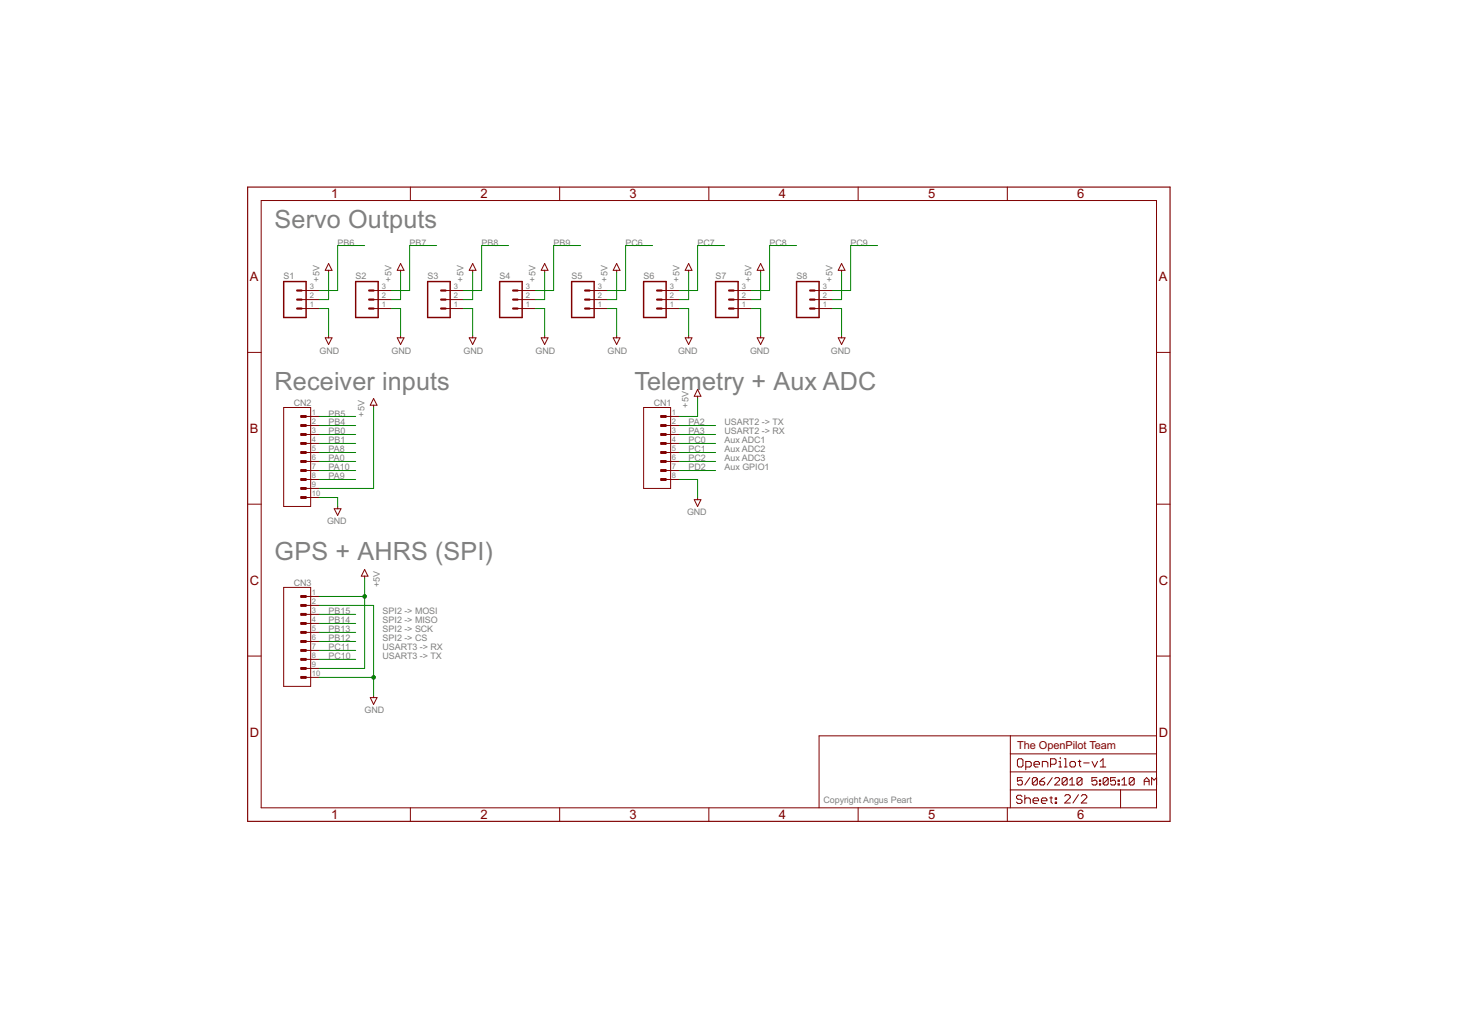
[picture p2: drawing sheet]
<svg xmlns="http://www.w3.org/2000/svg" width="297mm" height="210mm" viewBox="0 0 297 210" stroke-linecap="round" stroke-linejoin="round" font-family="sans-serif">
<g fill="#800000" stroke="#800000" stroke-width=".2">
<path d="M235 160.5v3.6z"/>
<path d="M235 156.8v3.7z"/>
<path d="M235 153.2v3.6z"/>
<path d="M235 149.5v3.7z"/>
<path d="M166.4 149.5v14.6z"/>
<path d="M166.4 149.5h38.9z"/>
<path d="M205.3 149.5h29.7z"/>
<path d="M227.7 160.5v3.6z"/>
<path d="M227.7 160.5h7.3z"/>
<path d="M205.3 160.5h22.4z"/>
<path d="M205.3 160.5v3.6z"/>
<path d="M205.3 156.8v3.7z"/>
<path d="M205.3 156.8h29.7z"/>
<path d="M205.3 153.2v3.6z"/>
<path d="M205.3 153.2h29.7z"/>
<path d="M205.3 149.5v3.7z"/>
<path d="M207 154.2h.6z"/>
<path d="M207 154.2l-.3 .3z"/>
<path d="M206.7 154.5v1.1z"/>
<path d="M206.7 155.6l.3 .3z"/>
<path d="M207 155.9h.6z"/>
<path d="M207.6 155.9l.2-.3z"/>
<path d="M207.8 154.5v1.1z"/>
<path d="M207.6 154.2l.2 .3z"/>
<path d="M208.4 154.7v1.7z"/>
<path d="M208.4 154.7h.8z"/>
<path d="M209.2 154.7l.3 .3z"/>
<path d="M209.5 155v.6z"/>
<path d="M209.2 155.9l.3-.3z"/>
<path d="M208.4 155.9h.8z"/>
<path d="M210.4 155.9h.5z"/>
<path d="M210.1 155.6l.3 .3z"/>
<path d="M210.1 155v.6z"/>
<path d="M210.4 154.7l-.3 .3z"/>
<path d="M210.4 154.7h.5z"/>
<path d="M210.9 154.7l.3 .3z"/>
<path d="M211.2 155v.3z"/>
<path d="M210.1 155.3h1.1z"/>
<path d="M211.8 154.7v1.2z"/>
<path d="M211.8 154.7h.8z"/>
<path d="M212.6 154.7l.3 .3z"/>
<path d="M212.9 155v.9z"/>
<path d="M213.4 154.2v1.7z"/>
<path d="M213.4 154.2h.9z"/>
<path d="M214.3 154.2l.3 .3z"/>
<path d="M214.6 154.5v.5z"/>
<path d="M214.6 155l-.3 .3z"/>
<path d="M213.4 155.3h.9z"/>
<path d="M215.1 154.7h.3z"/>
<path d="M215.4 154.7v1.2z"/>
<path d="M215.1 155.9h.6z"/>
<path d="M215.4 153.9v.3z"/>
<path d="M216.3 154.2h.2z"/>
<path d="M216.5 154.2v1.7z"/>
<path d="M216.3 155.9h.5z"/>
<path d="M217.7 155.9h.5z"/>
<path d="M218.2 155.9l.3-.3z"/>
<path d="M218.5 155v.6z"/>
<path d="M218.2 154.7l.3 .3z"/>
<path d="M217.7 154.7h.5z"/>
<path d="M217.7 154.7l-.3 .3z"/>
<path d="M217.4 155v.6z"/>
<path d="M217.4 155.6l.3 .3z"/>
<path d="M219.4 154.5v1.1z"/>
<path d="M219.4 155.6l.2 .3z"/>
<path d="M219.1 154.7h.5z"/>
<path d="M220.2 155h1.1z"/>
<path d="M221.9 154.7l.5 1.2z"/>
<path d="M223 154.7l-.6 1.2z"/>
<path d="M223.5 154.7l.6-.5z"/>
<path d="M224.1 154.2v1.7z"/>
<path d="M223.5 155.9h1.2z"/>
<path d="M206.7 158h1z"/>
<path d="M206.7 158v.8z"/>
<path d="M206.7 158.8l.5-.3z"/>
<path d="M207.2 158.5h.3z"/>
<path d="M207.5 158.5l.2 .3z"/>
<path d="M207.7 158.8v.5z"/>
<path d="M207.5 159.5l.2-.2z"/>
<path d="M207 159.5h.5z"/>
<path d="M206.7 159.3l.3 .2z"/>
<path d="M209.2 158l-1 1.5z"/>
<path d="M209.7 158.3v1z"/>
<path d="M210 158l-.3 .3z"/>
<path d="M210 158h.5z"/>
<path d="M210.5 158l.3 .3z"/>
<path d="M210.8 158.3v1z"/>
<path d="M210.5 159.5l.3-.2z"/>
<path d="M210 159.5h.5z"/>
<path d="M209.7 159.3l.3 .2z"/>
<path d="M209.7 159.3l1.1-1z"/>
<path d="M211.8 158.3l.5-.3z"/>
<path d="M211.8 158.3l-.6 .5z"/>
<path d="M211.2 158.8v.5z"/>
<path d="M211.2 159.3l.3 .2z"/>
<path d="M211.5 159.5h.5z"/>
<path d="M212 159.5l.3-.2z"/>
<path d="M212.3 159v.3z"/>
<path d="M212 158.8l.3 .2z"/>
<path d="M211.2 158.8h.8z"/>
<path d="M213.8 158l-1 1.5z"/>
<path d="M214.3 159.5h1z"/>
<path d="M215.3 158.5l-1 1z"/>
<path d="M215.3 158.3v.2z"/>
<path d="M215 158l.3 .3z"/>
<path d="M214.5 158h.5z"/>
<path d="M214.5 158l-.2 .3z"/>
<path d="M215.8 158.3v1z"/>
<path d="M215.8 158.3l.2-.3z"/>
<path d="M216 158h.6z"/>
<path d="M216.6 158l.2 .3z"/>
<path d="M216.8 158.3v1z"/>
<path d="M216.6 159.5l.2-.2z"/>
<path d="M216 159.5h.6z"/>
<path d="M215.8 159.3l.2 .2z"/>
<path d="M215.8 159.3l1-1z"/>
<path d="M217.3 158.5l.5-.5z"/>
<path d="M217.8 158v1.5z"/>
<path d="M217.3 159.5h1z"/>
<path d="M218.8 158.3v1z"/>
<path d="M218.8 158.3l.3-.3z"/>
<path d="M219.1 158h.5z"/>
<path d="M219.6 158l.2 .3z"/>
<path d="M219.8 158.3v1z"/>
<path d="M219.6 159.5l.2-.2z"/>
<path d="M219.1 159.5h.5z"/>
<path d="M218.8 159.3l.3 .2z"/>
<path d="M218.8 159.3l1-1z"/>
<path d="M221.8 158h1.1z"/>
<path d="M221.8 158v.8z"/>
<path d="M221.8 158.8l.6-.3z"/>
<path d="M222.4 158.5h.2z"/>
<path d="M222.6 158.5l.3 .3z"/>
<path d="M222.9 158.8v.5z"/>
<path d="M222.6 159.5l.3-.2z"/>
<path d="M222.1 159.5h.5z"/>
<path d="M221.8 159.3l.3 .2z"/>
<path d="M223.4 158.5h.2z"/>
<path d="M223.6 158.5v.3z"/>
<path d="M223.4 158.8h.2z"/>
<path d="M223.4 158.5v.3z"/>
<path d="M223.4 159.3h.2z"/>
<path d="M223.6 159.3v.2z"/>
<path d="M223.4 159.5h.2z"/>
<path d="M223.4 159.3v.2z"/>
<path d="M224.1 158.3v1z"/>
<path d="M224.1 158.3l.3-.3z"/>
<path d="M224.4 158h.5z"/>
<path d="M224.9 158l.2 .3z"/>
<path d="M225.1 158.3v1z"/>
<path d="M224.9 159.5l.2-.2z"/>
<path d="M224.4 159.5h.5z"/>
<path d="M224.1 159.3l.3 .2z"/>
<path d="M224.1 159.3l1-1z"/>
<path d="M225.6 158h1.1z"/>
<path d="M225.6 158v.8z"/>
<path d="M225.6 158.8l.5-.3z"/>
<path d="M226.1 158.5h.3z"/>
<path d="M226.4 158.5l.3 .3z"/>
<path d="M226.7 158.8v.5z"/>
<path d="M226.4 159.5l.3-.2z"/>
<path d="M225.9 159.5h.5z"/>
<path d="M225.6 159.3l.3 .2z"/>
<path d="M227.2 158.5h.2z"/>
<path d="M227.4 158.5v.3z"/>
<path d="M227.2 158.8h.2z"/>
<path d="M227.2 158.5v.3z"/>
<path d="M227.2 159.3h.2z"/>
<path d="M227.4 159.3v.2z"/>
<path d="M227.2 159.5h.2z"/>
<path d="M227.2 159.3v.2z"/>
<path d="M227.9 158.5l.5-.5z"/>
<path d="M228.4 158v1.5z"/>
<path d="M227.9 159.5h1z"/>
<path d="M229.4 158.3v1z"/>
<path d="M229.7 158l-.3 .3z"/>
<path d="M229.7 158h.5z"/>
<path d="M230.2 158l.2 .3z"/>
<path d="M230.4 158.3v1z"/>
<path d="M230.2 159.5l.2-.2z"/>
<path d="M229.7 159.5h.5z"/>
<path d="M229.4 159.3l.3 .2z"/>
<path d="M229.4 159.3l1-1z"/>
<path d="M232.5 158.5v1z"/>
<path d="M233 158l-.5 .5z"/>
<path d="M233 158l.5 .5z"/>
<path d="M233.5 158.5v1z"/>
<path d="M232.5 158.8h1z"/>
<path d="M234 158v1.5z"/>
<path d="M234 158l.5 .5z"/>
<path d="M234.5 158.5l.5-.5z"/>
<path d="M235 158v1.5z"/>
<path d="M216.3 163.2h1.1z"/>
<path d="M216.3 163.2l1.1-1.1z"/>
<path d="M217.4 161.8v.3z"/>
<path d="M217.1 161.5l.3 .3z"/>
<path d="M216.6 161.5h.5z"/>
<path d="M216.6 161.5l-.3 .3z"/>
<path d="M219.1 161.5l-1.1 1.7z"/>
<path d="M219.7 163.2h1.1z"/>
<path d="M219.7 163.2l1.1-1.1z"/>
<path d="M220.8 161.8v.3z"/>
<path d="M220.5 161.5l.3 .3z"/>
<path d="M220 161.5h.5z"/>
<path d="M220 161.5l-.3 .3z"/>
<path d="M207.4 161.6l.2 .3z"/>
<path d="M206.8 161.6h.6z"/>
<path d="M206.5 161.9l.3-.3z"/>
<path d="M206.5 161.9v.2z"/>
<path d="M206.5 162.1l.3 .3z"/>
<path d="M206.8 162.4h.6z"/>
<path d="M207.4 162.4l.2 .3z"/>
<path d="M207.6 162.7v.3z"/>
<path d="M207.6 163l-.2 .3z"/>
<path d="M206.8 163.3h.6z"/>
<path d="M206.5 163l.3 .3z"/>
<path d="M208.2 161.6v1.7z"/>
<path d="M208.2 162.4l.3-.3z"/>
<path d="M208.5 162.1h.6z"/>
<path d="M209.1 162.1l.2 .3z"/>
<path d="M209.3 162.4v.9z"/>
<path d="M210.2 163.3h.5z"/>
<path d="M209.9 163l.3 .3z"/>
<path d="M209.9 162.4v.6z"/>
<path d="M209.9 162.4l.3-.3z"/>
<path d="M210.2 162.1h.5z"/>
<path d="M210.7 162.1l.3 .3z"/>
<path d="M211 162.4v.3z"/>
<path d="M209.9 162.7h1.1z"/>
<path d="M211.9 163.3h.5z"/>
<path d="M211.6 163l.3 .3z"/>
<path d="M211.6 162.4v.6z"/>
<path d="M211.6 162.4l.3-.3z"/>
<path d="M211.9 162.1h.5z"/>
<path d="M212.4 162.1l.3 .3z"/>
<path d="M212.7 162.4v.3z"/>
<path d="M211.6 162.7h1.1z"/>
<path d="M213.6 161.9v1.1z"/>
<path d="M213.6 163l.2 .3z"/>
<path d="M213.3 162.1h.5z"/>
<path d="M214.4 162.1h.3z"/>
<path d="M214.7 162.1v.3z"/>
<path d="M214.4 162.4h.3z"/>
<path d="M214.4 162.1v.3z"/>
<path d="M214.4 163h.3z"/>
<path d="M214.7 163v.3z"/>
<path d="M214.4 163.3h.3z"/>
<path d="M214.4 163v.3z"/>
<path d="M53.1 40.7v123.4z"/>
<path d="M50.3 71.6h2.8z"/>
<path d="M50.3 102.4h2.8z"/>
<path d="M50.3 133.3h2.8z"/>
<path d="M53.1 164.1h181.9z"/>
<path d="M83.4 164.1v2.8z"/>
<path d="M113.7 164.1v2.8z"/>
<path d="M144 164.1v2.8z"/>
<path d="M174.3 164.1v2.8z"/>
<path d="M204.7 164.1v2.8z"/>
<path d="M235 40.7v123.4z"/>
<path d="M235 71.6h2.7z"/>
<path d="M235 102.4h2.7z"/>
<path d="M235 133.3h2.7z"/>
<path d="M53.1 40.7h181.9z"/>
<path d="M83.4 38v2.7z"/>
<path d="M113.7 38v2.7z"/>
<path d="M144 38v2.7z"/>
<path d="M174.3 38v2.7z"/>
<path d="M204.7 38v2.7z"/>
<path d="M61.3 62.7h3.6z"/>
<path d="M61.3 60.9h3.6z"/>
<path d="M61.3 59h3.6z"/>
<path d="M75.9 62.7h3.7z"/>
<path d="M75.9 60.9h3.7z"/>
<path d="M75.9 59h3.7z"/>
<path d="M90.5 62.7h3.7z"/>
<path d="M90.5 60.9h3.7z"/>
<path d="M90.5 59h3.7z"/>
<path d="M105.2 62.7h3.6z"/>
<path d="M105.2 60.9h3.6z"/>
<path d="M105.2 59h3.6z"/>
<path d="M119.8 62.7h3.6z"/>
<path d="M119.8 60.9h3.6z"/>
<path d="M119.8 59h3.6z"/>
<path d="M66.1 68.6l.7 1.4z"/>
<path d="M67.5 68.6l-.7 1.4z"/>
<path d="M66.8 68.6h.7z"/>
<path d="M66.1 68.6h.7z"/>
<path d="M66.8 68.2v.4z"/>
<path d="M80.7 68.6l.7 1.4z"/>
<path d="M82.1 68.6l-.7 1.4z"/>
<path d="M81.4 68.6h.7z"/>
<path d="M80.7 68.6h.7z"/>
<path d="M81.4 68.2v.4z"/>
<path d="M95.3 68.6l.7 1.4z"/>
<path d="M96.7 68.6l-.7 1.4z"/>
<path d="M96 68.6h.7z"/>
<path d="M95.3 68.6h.7z"/>
<path d="M96 68.2v.4z"/>
<path d="M110 68.6l.7 1.4z"/>
<path d="M111.3 68.6l-.6 1.4z"/>
<path d="M110.7 68.6h.6z"/>
<path d="M110 68.6h.7z"/>
<path d="M110.7 68.2v.4z"/>
<path d="M124.6 68.6l.7 1.4z"/>
<path d="M126 68.6l-.7 1.4z"/>
<path d="M125.3 68.6h.7z"/>
<path d="M124.6 68.6h.7z"/>
<path d="M125.3 68.2v.4z"/>
<path d="M66.8 53.6l.7 1.3z"/>
<path d="M66.8 53.6l-.7 1.3z"/>
<path d="M66.1 54.9h.7z"/>
<path d="M66.8 54.9h.7z"/>
<path d="M66.8 54.9v.5z"/>
<path d="M81.4 53.6l.7 1.3z"/>
<path d="M81.4 53.6l-.7 1.3z"/>
<path d="M80.7 54.9h.7z"/>
<path d="M81.4 54.9h.7z"/>
<path d="M81.4 54.9v.5z"/>
<path d="M96 53.6l.7 1.3z"/>
<path d="M96 53.6l-.7 1.3z"/>
<path d="M95.3 54.9h.7z"/>
<path d="M96 54.9h.7z"/>
<path d="M96 54.9v.5z"/>
<path d="M110.7 53.6l.6 1.3z"/>
<path d="M110.7 53.6l-.7 1.3z"/>
<path d="M110 54.9h.7z"/>
<path d="M110.7 54.9h.6z"/>
<path d="M110.7 54.9v.5z"/>
<path d="M125.3 53.6l.7 1.3z"/>
<path d="M125.3 53.6l-.7 1.3z"/>
<path d="M124.6 54.9h.7z"/>
<path d="M125.3 54.9h.7z"/>
<path d="M125.3 54.9v.5z"/>
<path d="M134.4 62.7h3.7z"/>
<path d="M134.4 60.9h3.7z"/>
<path d="M134.4 59h3.7z"/>
<path d="M140.6 68.6l-.7 1.4z"/>
<path d="M139.2 68.6l.7 1.4z"/>
<path d="M139.2 68.6h.7z"/>
<path d="M139.9 68.6h.7z"/>
<path d="M139.9 68.2v.4z"/>
<path d="M139.9 53.6l.7 1.3z"/>
<path d="M139.9 53.6l-.7 1.3z"/>
<path d="M139.2 54.9h.7z"/>
<path d="M139.9 54.9h.7z"/>
<path d="M139.9 54.9v.5z"/>
<path d="M149.1 62.7h3.6z"/>
<path d="M149.1 60.9h3.6z"/>
<path d="M149.1 59h3.6z"/>
<path d="M165.5 62.7h3.7z"/>
<path d="M165.5 60.9h3.7z"/>
<path d="M165.5 59h3.7z"/>
<path d="M154.5 53.6l.7 1.3z"/>
<path d="M154.5 53.6l-.7 1.3z"/>
<path d="M153.8 54.9h.7z"/>
<path d="M154.5 54.9h.7z"/>
<path d="M154.5 54.9v.5z"/>
<path d="M155.2 68.6l-.7 1.4z"/>
<path d="M153.8 68.6l.7 1.4z"/>
<path d="M153.8 68.6h.7z"/>
<path d="M154.5 68.6h.7z"/>
<path d="M154.5 68.2v.4z"/>
<path d="M171 53.6l.7 1.3z"/>
<path d="M171 53.6l-.7 1.3z"/>
<path d="M170.3 54.9h.7z"/>
<path d="M171 54.9h.7z"/>
<path d="M171 54.9v.5z"/>
<path d="M171.7 68.6l-.7 1.4z"/>
<path d="M170.3 68.6l.7 1.4z"/>
<path d="M170.3 68.6h.7z"/>
<path d="M171 68.6h.7z"/>
<path d="M171 68.2v.4z"/>
<path d="M141.7 79.1l.7 1.4z"/>
<path d="M141.7 79.1l-.6 1.4z"/>
<path d="M141.1 80.5h.6z"/>
<path d="M141.7 80.5h.7z"/>
<path d="M141.7 80.5v.5z"/>
<path d="M142.4 101.5l-.7 1.4z"/>
<path d="M141.1 101.5l.6 1.4z"/>
<path d="M141.1 101.5h.6z"/>
<path d="M141.7 101.5h.7z"/>
<path d="M141.7 101.1v.4z"/>
<path d="M69.3 103.4l-.7 1.3z"/>
<path d="M67.9 103.4l.7 1.3z"/>
<path d="M67.9 103.4h.7z"/>
<path d="M68.6 103.4h.7z"/>
<path d="M68.6 102.9v.5z"/>
<path d="M74.1 115.7l-.7 1.4z"/>
<path d="M74.1 115.7l.7 1.4z"/>
<path d="M74.1 117.1h.7z"/>
<path d="M73.4 117.1h.7z"/>
<path d="M74.1 117.1v.4z"/>
<path d="M57.6 82.8h5.5z"/>
<path d="M57.6 82.8v20.1z"/>
<path d="M57.6 102.9h5.5z"/>
<path d="M63.1 101.1v1.8z"/>
<path d="M63.1 99.3v1.8z"/>
<path d="M63.1 97.4v1.9z"/>
<path d="M63.1 95.6v1.8z"/>
<path d="M63.1 93.8v1.8z"/>
<path d="M63.1 91.9v1.9z"/>
<path d="M63.1 90.1v1.8z"/>
<path d="M63.1 88.3v1.8z"/>
<path d="M63.1 86.5v1.8z"/>
<path d="M63.1 84.6v1.9z"/>
<path d="M63.1 82.8v1.8z"/>
<path d="M62.2 84.6h.9z"/>
<path d="M62.2 86.5h.9z"/>
<path d="M62.2 88.3h.9z"/>
<path d="M62.2 90.1h.9z"/>
<path d="M62.2 91.9h.9z"/>
<path d="M62.2 93.8h.9z"/>
<path d="M62.2 95.6h.9z"/>
<path d="M62.2 97.4h.9z"/>
<path d="M63.1 84.6h1.8z"/>
<path d="M63.1 86.5h1.8z"/>
<path d="M63.1 88.3h1.8z"/>
<path d="M63.1 90.1h1.8z"/>
<path d="M63.1 91.9h1.8z"/>
<path d="M63.1 93.8h1.8z"/>
<path d="M63.1 95.6h1.8z"/>
<path d="M63.1 97.4h1.8z"/>
<path d="M63.1 99.3h1.8z"/>
<path d="M63.1 101.1h1.8z"/>
<path d="M62.2 99.3h.9z"/>
<path d="M62.2 101.1h.9z"/>
<path d="M75.2 141.8l.7 1.3z"/>
<path d="M76.6 141.8l-.7 1.3z"/>
<path d="M75.9 141.8h.7z"/>
<path d="M75.2 141.8h.7z"/>
<path d="M75.9 141.3v.5z"/>
<path d="M75.9 81l.7 1.3z"/>
<path d="M75.9 81l-.7 1.3z"/>
<path d="M75.2 82.3h.7z"/>
<path d="M75.9 82.3h.7z"/>
<path d="M75.9 82.3v.5z"/>
<path d="M57.6 119.4h5.5z"/>
<path d="M57.6 119.4v20.1z"/>
<path d="M57.6 139.5h5.5z"/>
<path d="M63.1 137.6v1.9z"/>
<path d="M63.1 135.8v1.8z"/>
<path d="M63.1 134v1.8z"/>
<path d="M63.1 132.2v1.8z"/>
<path d="M63.1 130.3v1.9z"/>
<path d="M63.1 128.5v1.8z"/>
<path d="M63.1 126.7v1.8z"/>
<path d="M63.1 124.8v1.9z"/>
<path d="M63.1 123v1.8z"/>
<path d="M63.1 121.2v1.8z"/>
<path d="M63.1 119.4v1.8z"/>
<path d="M62.2 121.2h.9z"/>
<path d="M62.2 123h.9z"/>
<path d="M62.2 124.8h.9z"/>
<path d="M62.2 126.7h.9z"/>
<path d="M62.2 128.5h.9z"/>
<path d="M62.2 130.3h.9z"/>
<path d="M62.2 132.2h.9z"/>
<path d="M62.2 134h.9z"/>
<path d="M63.1 121.2h1.8z"/>
<path d="M63.1 123h1.8z"/>
<path d="M63.1 124.8h1.8z"/>
<path d="M63.1 126.7h1.8z"/>
<path d="M63.1 128.5h1.8z"/>
<path d="M63.1 130.3h1.8z"/>
<path d="M63.1 132.2h1.8z"/>
<path d="M63.1 134h1.8z"/>
<path d="M63.1 135.8h1.8z"/>
<path d="M63.1 137.6h1.8z"/>
<path d="M62.2 135.8h.9z"/>
<path d="M62.2 137.6h.9z"/>
<path d="M130.8 82.8h5.4z"/>
<path d="M130.8 82.8v16.5z"/>
<path d="M130.8 99.3h5.4z"/>
<path d="M136.2 97.4v1.9z"/>
<path d="M136.2 95.6v1.8z"/>
<path d="M136.2 93.8v1.8z"/>
<path d="M136.2 91.9v1.9z"/>
<path d="M136.2 90.1v1.8z"/>
<path d="M136.2 88.3v1.8z"/>
<path d="M136.2 86.5v1.8z"/>
<path d="M136.2 84.6v1.9z"/>
<path d="M136.2 82.8v1.8z"/>
<path d="M135.3 84.6h.9z"/>
<path d="M135.3 86.5h.9z"/>
<path d="M135.3 88.3h.9z"/>
<path d="M135.3 90.1h.9z"/>
<path d="M135.3 91.9h.9z"/>
<path d="M135.3 93.8h.9z"/>
<path d="M135.3 95.6h.9z"/>
<path d="M135.3 97.4h.9z"/>
<path d="M136.2 84.6h1.9z"/>
<path d="M136.2 86.5h1.9z"/>
<path d="M136.2 88.3h1.9z"/>
<path d="M136.2 90.1h1.9z"/>
<path d="M136.2 91.9h1.9z"/>
<path d="M136.2 93.8h1.9z"/>
<path d="M136.2 95.6h1.9z"/>
<path d="M136.2 97.4h1.9z"/>
</g>
<g fill="#800000" stroke="#800000" stroke-width=".23">
<path d="M50.3 38v128.9z"/>
<path d="M50.3 166.9h187.4z"/>
<path d="M237.7 38v128.9z"/>
<path d="M50.3 38h187.4z"/>
</g>
<g fill="#800000" stroke="#800000" stroke-width=".3">
<path d="M57.6 64.5h4.6z"/>
<path d="M57.6 57.2v7.3z"/>
<path d="M62.2 57.2v7.3z"/>
<path d="M57.6 57.2h4.6z"/>
<path d="M72.3 64.5h4.5z"/>
<path d="M72.3 57.2v7.3z"/>
<path d="M76.8 57.2v7.3z"/>
<path d="M72.3 57.2h4.5z"/>
<path d="M86.9 64.5h4.6z"/>
<path d="M86.9 57.2v7.3z"/>
<path d="M91.5 57.2v7.3z"/>
<path d="M86.9 57.2h4.6z"/>
<path d="M101.5 64.5h4.6z"/>
<path d="M101.5 57.2v7.3z"/>
<path d="M106.1 57.2v7.3z"/>
<path d="M101.5 57.2h4.6z"/>
<path d="M116.1 64.5h4.6z"/>
<path d="M116.1 57.2v7.3z"/>
<path d="M120.7 57.2v7.3z"/>
<path d="M116.1 57.2h4.6z"/>
<path d="M130.8 64.5h4.5z"/>
<path d="M130.8 57.2v7.3z"/>
<path d="M135.3 57.2v7.3z"/>
<path d="M130.8 57.2h4.5z"/>
<path d="M145.4 64.5h4.6z"/>
<path d="M145.4 57.2v7.3z"/>
<path d="M150 57.2v7.3z"/>
<path d="M145.4 57.2h4.6z"/>
<path d="M161.8 64.5h4.6z"/>
<path d="M161.8 57.2v7.3z"/>
<path d="M166.4 57.2v7.3z"/>
<path d="M161.8 57.2h4.6z"/>
</g>
<g fill="#800000" stroke="#800000" stroke-width=".44">
<path d="M60.4 59h.9z"/>
<path d="M60.4 60.9h.9z"/>
<path d="M60.4 62.7h.9z"/>
<path d="M75 59h.9z"/>
<path d="M75 60.9h.9z"/>
<path d="M75 62.7h.9z"/>
<path d="M89.6 59h.9z"/>
<path d="M89.6 60.9h.9z"/>
<path d="M89.6 62.7h.9z"/>
<path d="M104.2 59h1z"/>
<path d="M104.2 60.9h1z"/>
<path d="M104.2 62.7h1z"/>
<path d="M118.9 59h.9z"/>
<path d="M118.9 60.9h.9z"/>
<path d="M118.9 62.7h.9z"/>
<path d="M133.5 59h.9z"/>
<path d="M133.5 60.9h.9z"/>
<path d="M133.5 62.7h.9z"/>
<path d="M148.1 59h1z"/>
<path d="M148.1 60.9h1z"/>
<path d="M148.1 62.7h1z"/>
<path d="M164.6 59h.9z"/>
<path d="M164.6 60.9h.9z"/>
<path d="M164.6 62.7h.9z"/>
</g>
<g fill="#800000" stroke="#800000" stroke-width=".2">
<path d="M61.1 84.4h1.1v.4h-1.1z"/>
<path d="M61.1 86.3h1.1v.4h-1.1z"/>
<path d="M61.1 88.1h1.1v.4h-1.1z"/>
<path d="M61.1 89.9h1.1v.4h-1.1z"/>
<path d="M61.1 91.8h1.1v.3h-1.1z"/>
<path d="M61.1 93.6h1.1v.4h-1.1z"/>
<path d="M61.1 95.4h1.1v.4h-1.1z"/>
<path d="M61.1 97.2h1.1v.4h-1.1z"/>
<path d="M61.1 99.1h1.1v.3h-1.1z"/>
<path d="M61.1 100.9h1.1v.4h-1.1z"/>
<path d="M61.1 121h1.1v.4h-1.1z"/>
<path d="M61.1 122.8h1.1v.4h-1.1z"/>
<path d="M61.1 124.7h1.1v.3h-1.1z"/>
<path d="M61.1 126.5h1.1v.4h-1.1z"/>
<path d="M61.1 128.3h1.1v.4h-1.1z"/>
<path d="M61.1 130.2h1.1v.3h-1.1z"/>
<path d="M61.1 132h1.1v.4h-1.1z"/>
<path d="M61.1 133.8h1.1v.4h-1.1z"/>
<path d="M61.1 135.6h1.1v.4h-1.1z"/>
<path d="M61.1 137.5h1.1v.3h-1.1z"/>
<path d="M134.2 84.4h1.1v.4h-1.1z"/>
<path d="M134.2 86.3h1.1v.4h-1.1z"/>
<path d="M134.2 88.1h1.1v.4h-1.1z"/>
<path d="M134.2 89.9h1.1v.4h-1.1z"/>
<path d="M134.2 91.8h1.1v.3h-1.1z"/>
<path d="M134.2 93.6h1.1v.4h-1.1z"/>
<path d="M134.2 95.4h1.1v.4h-1.1z"/>
<path d="M134.2 97.2h1.1v.4h-1.1z"/>
</g>
<g fill="#008000" stroke="#008000" stroke-width=".2">
<path d="M64.9 62.7h1.9z"/>
<path d="M66.8 62.7v5.5z"/>
<path d="M79.6 62.7h1.8z"/>
<path d="M81.4 62.7v5.5z"/>
<path d="M94.2 62.7h1.8z"/>
<path d="M96 62.7v5.5z"/>
<path d="M108.8 62.7h1.9z"/>
<path d="M110.7 62.7v5.5z"/>
<path d="M123.4 62.7h1.9z"/>
<path d="M125.3 62.7v5.5z"/>
<path d="M138.1 62.7h1.8z"/>
<path d="M139.9 62.7v5.5z"/>
<path d="M152.7 62.7h1.8z"/>
<path d="M154.5 62.7v5.5z"/>
<path d="M169.2 62.7h1.8z"/>
<path d="M171 62.7v5.5z"/>
<path d="M68.6 101.1v1.8z"/>
<path d="M64.9 101.1h3.7z"/>
<path d="M141.7 97.4v3.7z"/>
<path d="M138.1 97.4h3.6z"/>
<path d="M75.9 137.6v3.7z"/>
<path d="M64.9 137.6h11z"/>
<path d="M64.9 123h11z"/>
<path d="M75.9 123v14.6z"/>
<path d="M64.9 60.9h1.9z"/>
<path d="M66.8 55.4v5.5z"/>
<path d="M79.6 60.9h1.8z"/>
<path d="M81.4 55.4v5.5z"/>
<path d="M94.2 60.9h1.8z"/>
<path d="M96 55.4v5.5z"/>
<path d="M108.8 60.9h1.9z"/>
<path d="M110.7 55.4v5.5z"/>
<path d="M125.3 55.4v5.5z"/>
<path d="M123.4 60.9h1.9z"/>
<path d="M138.1 60.9h1.8z"/>
<path d="M139.9 55.4v5.5z"/>
<path d="M152.7 60.9h1.8z"/>
<path d="M154.5 55.4v5.5z"/>
<path d="M169.2 60.9h1.8z"/>
<path d="M171 55.4v5.5z"/>
<path d="M138.1 84.6h3.6z"/>
<path d="M141.7 81v3.6z"/>
<path d="M64.9 121.2h9.2z"/>
<path d="M74.1 117.5v3.7z"/>
<path d="M64.9 135.8h9.2z"/>
<path d="M74.1 121.2v14.6z"/>
<path d="M64.9 99.3h11z"/>
<path d="M75.9 82.8v16.5z"/>
<path d="M68.6 49.9h5.5z"/>
<path d="M68.6 49.9v9.1z"/>
<path d="M64.9 59h3.7z"/>
<path d="M83.2 49.9h5.5z"/>
<path d="M83.2 49.9v9.1z"/>
<path d="M79.6 59h3.6z"/>
<path d="M97.9 49.9h5.4z"/>
<path d="M97.9 49.9v9.1z"/>
<path d="M94.2 59h3.7z"/>
<path d="M108.8 59h3.7z"/>
<path d="M112.5 49.9h5.5z"/>
<path d="M112.5 49.9v9.1z"/>
<path d="M127.1 49.9h5.5z"/>
<path d="M127.1 49.9v9.1z"/>
<path d="M123.4 59h3.7z"/>
<path d="M138.1 59h3.6z"/>
<path d="M141.7 49.9v9.1z"/>
<path d="M141.7 49.9h5.5z"/>
<path d="M152.7 59h3.7z"/>
<path d="M156.4 49.9v9.1z"/>
<path d="M156.4 49.9h5.4z"/>
<path d="M169.2 59h3.6z"/>
<path d="M172.8 49.9v9.1z"/>
<path d="M172.8 49.9h5.5z"/>
<path d="M64.9 97.4h7.4z"/>
<path d="M64.9 95.6h7.4z"/>
<path d="M64.9 91.9h7.4z"/>
<path d="M64.9 93.8h7.4z"/>
<path d="M64.9 90.1h7.4z"/>
<path d="M64.9 134h7.4z"/>
<path d="M64.9 132.2h7.4z"/>
<path d="M64.9 130.3h7.4z"/>
<path d="M64.9 128.5h7.4z"/>
<path d="M64.9 126.7h7.4z"/>
<path d="M138.1 86.5h7.3z"/>
<path d="M138.1 88.3h7.3z"/>
<path d="M138.1 90.1h7.3z"/>
<path d="M138.1 91.9h7.3z"/>
<path d="M138.1 93.8h7.3z"/>
<path d="M64.9 124.8h7.4z"/>
<path d="M64.9 84.6h7.4z"/>
<path d="M64.9 86.5h7.4z"/>
<path d="M64.9 88.3h7.4z"/>
<path d="M138.1 95.6h7.3z"/>
<circle cx="75.9" cy="137.6" r=".36"/>
<circle cx="74.1" cy="121.2" r=".36"/>
</g>
<g font-size="5.7" fill="#808080">
<text x="55.8" y="46.2">Servo Outputs</text>
<text x="55.8" y="79.1">Receiver inputs</text>
<text x="128.9" y="79.1">Telemetry + Aux ADC</text>
<text x="55.8" y="113.9">GPS + AHRS (SPI)</text>
</g>
<g font-size="2.9" fill="#800000">
<text x="67.3" y="40.3">1</text>
<text x="97.6" y="40.3">2</text>
<text x="127.9" y="40.3">3</text>
<text x="158.2" y="40.3">4</text>
<text x="188.6" y="40.3">5</text>
<text x="218.9" y="40.3">6</text>
<text x="50.7" y="57.1">A</text>
<text x="235.4" y="57.1">A</text>
<text x="50.7" y="88">B</text>
<text x="235.4" y="88">B</text>
<text x="50.7" y="118.8">C</text>
<text x="235.4" y="118.8">C</text>
<text x="50.7" y="149.7">D</text>
<text x="235.4" y="149.7">D</text>
<text x="67.3" y="166.5">1</text>
<text x="97.6" y="166.5">2</text>
<text x="127.9" y="166.5">3</text>
<text x="158.2" y="166.5">4</text>
<text x="188.6" y="166.5">5</text>
<text x="218.9" y="166.5">6</text>
</g>
<text font-size="2.5" fill="#800000" x="206.6" y="152.3">The OpenPilot Team</text>
<g font-size="2" fill="#808080">
<text x="68.6" y="49.9">PB6</text>
<text x="83.2" y="49.9">PB7</text>
<text x="97.9" y="49.9">PB8</text>
<text x="112.5" y="49.9">PB9</text>
<text x="127.1" y="49.9">PC6</text>
<text x="141.7" y="49.9">PC7</text>
<text x="156.4" y="49.9">PC8</text>
<text x="172.8" y="49.9">PC9</text>
<text x="57.6" y="56.7">S1</text>
<text x="64.9" y="57.2" transform="rotate(-90 64.9 57.2)">+5V</text>
<text x="72.3" y="56.7">S2</text>
<text x="79.6" y="57.2" transform="rotate(-90 79.6 57.2)">+5V</text>
<text x="86.9" y="56.7">S3</text>
<text x="94.2" y="57.2" transform="rotate(-90 94.2 57.2)">+5V</text>
<text x="101.5" y="56.7">S4</text>
<text x="108.8" y="57.2" transform="rotate(-90 108.8 57.2)">+5V</text>
<text x="116.1" y="56.7">S5</text>
<text x="123.4" y="57.2" transform="rotate(-90 123.4 57.2)">+5V</text>
<text x="130.8" y="56.7">S6</text>
<text x="138.1" y="57.2" transform="rotate(-90 138.1 57.2)">+5V</text>
<text x="145.4" y="56.7">S7</text>
<text x="152.7" y="57.2" transform="rotate(-90 152.7 57.2)">+5V</text>
<text x="161.8" y="56.7">S8</text>
<text x="169.2" y="57.2" transform="rotate(-90 169.2 57.2)">+5V</text>
<text x="64.9" y="71.8">GND</text>
<text x="79.6" y="71.8">GND</text>
<text x="94.2" y="71.8">GND</text>
<text x="108.8" y="71.8">GND</text>
<text x="123.4" y="71.8">GND</text>
<text x="137.8" y="71.8">GND</text>
<text x="152.4" y="71.8">GND</text>
<text x="168.8" y="71.8">GND</text>
<text x="59.7" y="82.4">CN2</text>
<text x="132.9" y="82.4">CN1</text>
<text x="139.9" y="82.8" transform="rotate(-90 139.9 82.8)">+5V</text>
<text x="66.8" y="84.6">PB5</text>
<text x="66.8" y="86.5">PB4</text>
<text x="66.8" y="88.3">PB0</text>
<text x="74.1" y="84.6" transform="rotate(-90 74.1 84.6)">+5V</text>
<text x="139.9" y="86.5">PA2</text>
<text x="139.9" y="88.3">PA3</text>
<text x="147.2" y="86.5">USART2 -&gt; TX</text>
<text x="147.2" y="88.3">USART2 -&gt; RX</text>
<text x="66.8" y="95.6">PA10</text>
<text x="66.8" y="91.9">PA8</text>
<text x="66.8" y="93.8">PA0</text>
<text x="66.8" y="90.1">PB1</text>
<text x="139.9" y="90.1">PC0</text>
<text x="139.9" y="91.9">PC1</text>
<text x="139.9" y="93.8">PC2</text>
<text x="139.9" y="95.6">PD2</text>
<text x="147.2" y="90.1">Aux ADC1</text>
<text x="147.2" y="91.9">Aux ADC2</text>
<text x="147.2" y="93.8">Aux ADC3</text>
<text x="147.2" y="95.6">Aux GPIO1</text>
<text x="66.8" y="97.4">PA9</text>
<text x="66.4" y="106.6">GND</text>
<text x="139.6" y="104.7">GND</text>
<text x="59.7" y="119">CN3</text>
<text x="77.2" y="119.4" transform="rotate(-90 77.2 119.4)">+5V</text>
<text x="66.8" y="124.9">PB15</text>
<text x="77.7" y="124.9">SPI2 -&gt; MOSI</text>
<text x="66.8" y="130.3">PB12</text>
<text x="66.8" y="128.5">PB13</text>
<text x="66.8" y="126.7">PB14</text>
<text x="77.7" y="126.7">SPI2 -&gt; MISO</text>
<text x="77.7" y="128.5">SPI2 -&gt; SCK</text>
<text x="77.7" y="130.3">SPI2 -&gt; CS</text>
<text x="66.8" y="134">PC10</text>
<text x="66.8" y="132.2">PC11</text>
<text x="77.7" y="132.2">USART3 -&gt; RX</text>
<text x="77.7" y="134">USART3 -&gt; TX</text>
<text x="74.1" y="145">GND</text>
<text x="167.3" y="163.2">Copyright Angus Peart</text>
</g>
<g font-size="1.7" fill="#808080">
<text x="63" y="58.8">3</text>
<text x="77.6" y="58.8">3</text>
<text x="92.2" y="58.8">3</text>
<text x="106.8" y="58.8">3</text>
<text x="121.5" y="58.8">3</text>
<text x="136.1" y="58.8">3</text>
<text x="150.7" y="58.8">3</text>
<text x="167.2" y="58.8">3</text>
<text x="63" y="62.4">1</text>
<text x="63" y="60.6">2</text>
<text x="77.6" y="62.4">1</text>
<text x="77.6" y="60.6">2</text>
<text x="92.2" y="62.4">1</text>
<text x="92.2" y="60.6">2</text>
<text x="106.8" y="62.4">1</text>
<text x="106.8" y="60.6">2</text>
<text x="121.5" y="62.4">1</text>
<text x="121.5" y="60.6">2</text>
<text x="136.1" y="62.4">1</text>
<text x="136.1" y="60.6">2</text>
<text x="150.7" y="62.4">1</text>
<text x="150.7" y="60.6">2</text>
<text x="167.2" y="62.4">1</text>
<text x="167.2" y="60.6">2</text>
<text x="63.4" y="84.4">1</text>
<text x="63.4" y="86.2">2</text>
<text x="63.4" y="88">3</text>
<text x="63.4" y="89.9">4</text>
<text x="136.5" y="84.4">1</text>
<text x="136.5" y="86.2">2</text>
<text x="136.5" y="88">3</text>
<text x="136.5" y="89.9">4</text>
<text x="63.4" y="91.7">5</text>
<text x="63.4" y="93.5">6</text>
<text x="63.4" y="95.3">7</text>
<text x="136.5" y="91.7">5</text>
<text x="136.5" y="93.5">6</text>
<text x="136.5" y="95.3">7</text>
<text x="63.4" y="97.2">8</text>
<text x="63.4" y="99">9</text>
<text x="63.4" y="100.8">10</text>
<text x="136.5" y="97.2">8</text>
<text x="63.4" y="120.9">1</text>
<text x="63.4" y="122.8">2</text>
<text x="63.4" y="124.6">3</text>
<text x="63.4" y="126.4">4</text>
<text x="63.4" y="128.3">5</text>
<text x="63.4" y="130.1">6</text>
<text x="63.4" y="131.9">7</text>
<text x="63.4" y="133.7">8</text>
<text x="63.4" y="135.6">9</text>
<text x="63.4" y="137.4">10</text>
</g>
</svg>
